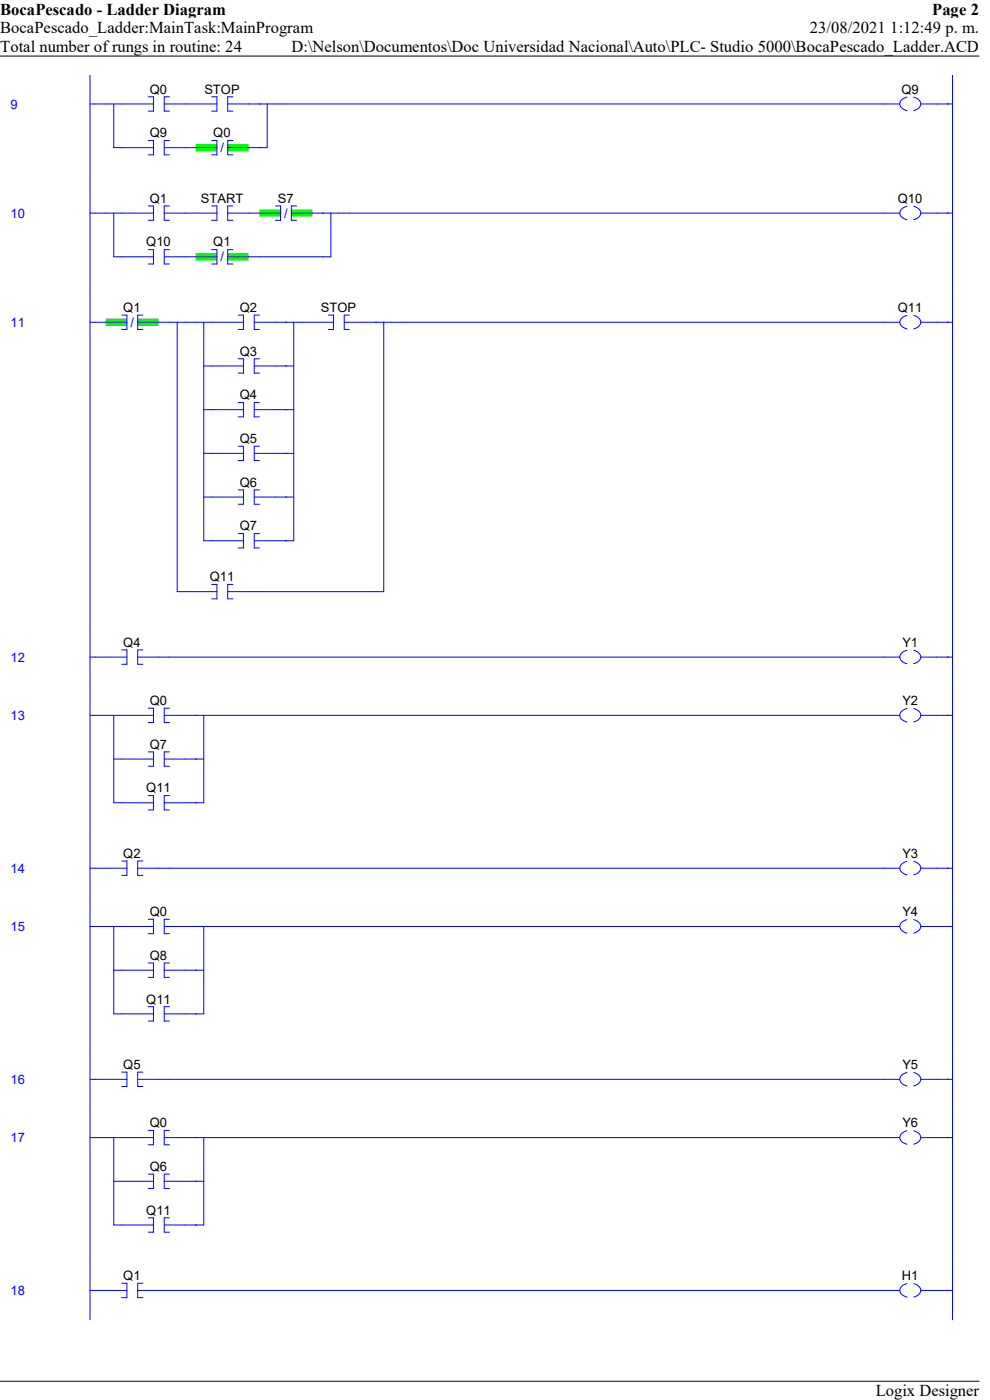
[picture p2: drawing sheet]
<svg xmlns="http://www.w3.org/2000/svg" width="210mm" height="297mm" viewBox="0 0 210 297" stroke-linecap="round" stroke-linejoin="round" font-family="sans-serif">
<path d="M0 11.9h207.7" fill="none" stroke="#000" stroke-width=".21"/>
<path d="M185.8 293h21.9v4h-21.9z" fill="#fff"/>
<path d="M0 293h207.7" fill="none" stroke="#000" stroke-width=".21"/>
<path d="M18.5 15.9h1.1v23.2h-1.1zM201.5 15.9h1.1v23.2h-1.1z" fill-rule="evenodd" fill="#fff"/>
<path d="M19.1 15.9v23.2M202.1 15.9v23.2M19.1 22.1h9M24.1 22.1v9.2h1.7M55 22.1h3.4M56.7 22.1v9.2h-1.7M201 22.1h1.1" fill="none" stroke="#00f" stroke-width=".21"/>
<path d="M28.1 21.3h4.5v1.5h-4.5zM34.8 21.3h4.5v1.5h-4.5z" fill-rule="evenodd" fill="#fff"/>
<path d="M28.1 22.1h4.5M31.5 20.5h1.1v3.1h-1.1M34.8 22.1h6.7M35.9 20.5h-1.1v3.1h1.1" fill="none" stroke="#00f" stroke-width=".21"/>
<path d="M41.5 21.3h4.5v1.5h-4.5zM48.3 21.3h4.4v1.5h-4.4z" fill-rule="evenodd" fill="#fff"/>
<path d="M25.8 31.3h2.3M41.5 22.1h4.5M44.9 20.5h1.1v3.1h-1.1M48.3 22.1h6.7M49.4 20.5h-1.1v3.1h1.1M55 22.1h.1" fill="none" stroke="#00f" stroke-width=".21"/>
<path d="M28.1 30.6h4.5v1.5h-4.5zM34.8 30.6h4.5v1.5h-4.5z" fill-rule="evenodd" fill="#fff"/>
<path d="M28.1 31.3h4.5M31.5 29.8h1.1v3.1h-1.1M34.8 31.3h6.7M35.9 29.8h-1.1v3.1h1.1" fill="none" stroke="#00f" stroke-width=".21"/>
<path d="M41.5 30.6h4.5v1.5h-4.5zM48.3 30.6h4.4v1.5h-4.4z" fill-rule="evenodd" fill="#0f0"/>
<path d="M41.5 31.3h4.5M44.9 29.8h1.1v3.1h-1.1M48.3 31.3h6.7M49.4 29.8h-1.1v3.1h1.1M55 31.3h.1M58.4 22.1h2.2" fill="none" stroke="#00f" stroke-width=".21"/>
<path d="M187.5 21.3h3.4v1.5h-3.4zM195.4 21.3h3.3v1.5h-3.3z" fill-rule="evenodd" fill="#fff"/>
<path d="M60.6 22.1h130.3M192.4 20.6a1.42 1.42 0 0 0-1.2 2.2l.7 .5 .5 .2M193.8 20.6a1.42 1.42 0 0 1 1.3 2.2l-1.3 .7M195.4 22.1h5.6M201 22.1h.1" fill="none" stroke="#00f" stroke-width=".21"/>
<path d="M18.5 39.1h1.1v23.1h-1.1zM201.5 39.1h1.1v23.1h-1.1z" fill-rule="evenodd" fill="#fff"/>
<path d="M19.1 39.1v23.1M202.1 39.1v23.1M19.1 45.2h9M24.1 45.2v9.3h1.7M68.5 45.2h3.4M70.2 45.2v9.3h-1.7M201 45.2h1.1" fill="none" stroke="#00f" stroke-width=".21"/>
<path d="M28.1 44.4h4.5v1.6h-4.5zM34.8 44.4h4.5v1.6h-4.5z" fill-rule="evenodd" fill="#fff"/>
<path d="M28.1 45.2h4.5M31.5 43.7h1.1v3h-1.1M34.8 45.2h6.7M35.9 43.7h-1.1v3h1.1" fill="none" stroke="#00f" stroke-width=".21"/>
<path d="M41.5 44.4h4.5v1.6h-4.5zM48.3 44.4h4.5v1.6h-4.5z" fill-rule="evenodd" fill="#fff"/>
<path d="M41.5 45.2h4.5M44.9 43.7h1.1v3h-1.1M48.3 45.2h6.7M49.4 43.7h-1.1v3h1.1" fill="none" stroke="#00f" stroke-width=".21"/>
<path d="M55 44.4h4.5v1.6h-4.5zM61.8 44.4h4.5v1.6h-4.5z" fill-rule="evenodd" fill="#0f0"/>
<path d="M25.8 54.5h2.3M55 45.2h4.5M58.4 43.7h1.1v3h-1.1M61.8 45.2h6.7M62.9 43.7h-1.1v3h1.1M68.5 45.2h.1" fill="none" stroke="#00f" stroke-width=".21"/>
<path d="M28.1 53.7h4.5v1.5h-4.5zM34.8 53.7h4.5v1.5h-4.5z" fill-rule="evenodd" fill="#fff"/>
<path d="M28.1 54.5h4.5M31.5 53h1.1v3h-1.1M34.8 54.5h6.7M35.9 53h-1.1v3h1.1" fill="none" stroke="#00f" stroke-width=".21"/>
<path d="M41.5 53.7h4.5v1.5h-4.5zM48.3 53.7h4.4v1.5h-4.4z" fill-rule="evenodd" fill="#0f0"/>
<path d="M41.5 54.5h4.5M44.9 53h1.1v3h-1.1M48.3 54.5h20.2M49.4 53h-1.1v3h1.1M71.9 45.2h2.2" fill="none" stroke="#00f" stroke-width=".21"/>
<path d="M187.5 44.4h3.4v1.6h-3.4zM195.4 44.4h3.3v1.6h-3.3z" fill-rule="evenodd" fill="#fff"/>
<path d="M74.1 45.2h116.8M192.4 43.8a1.42 1.42 0 0 0-1.2 2.1l.7 .6 .5 .1M193.8 43.8a1.42 1.42 0 0 1 1.3 2.1l-1.3 .7M195.4 45.2h5.6M201 45.2h.1" fill="none" stroke="#00f" stroke-width=".21"/>
<path d="M18.5 62.2h1.1v71.1h-1.1zM201.5 62.2h1.1v71.1h-1.1z" fill-rule="evenodd" fill="#fff"/>
<path d="M19.1 62.2v71.1M19.1 68.4h3.3M201 68.4h1.1M202.1 62.2v71.1" fill="none" stroke="#00f" stroke-width=".21"/>
<path d="M22.4 67.6h4.5v1.5h-4.5zM29.2 67.6h4.5v1.5h-4.5z" fill-rule="evenodd" fill="#0f0"/>
<g fill="none" stroke="#00f" stroke-width=".21">
<path d="M22.4 68.4h4.5M25.8 66.8h1.1v3.1h-1.1M29.2 68.4h18M30.3 66.8h-1.1v3.1h1.1M37.6 68.4v57.1h1.7M43.2 77.6h1.7M43.2 68.4v46.3h1.7M60.6 68.4h3.4M60.6 77.6h1.7M62.3 68.4v46.3h-1.7M79.7 68.4h3.4M81.4 68.4v57.1h-1.7"/>
<path d="M43.2 86.9h1.7M43.2 96.2h1.7M60.6 86.9h1.7M60.6 96.2h1.7M43.2 105.5h1.7M60.6 105.5h1.7"/>
</g>
<path d="M47.2 67.6h4.4v1.5h-4.4zM53.9 67.6h4.5v1.5h-4.5z" fill-rule="evenodd" fill="#fff"/>
<path d="M44.9 77.6h2.3M47.2 68.4h4.4M50.5 66.8h1.1v3.1h-1.1M53.9 68.4h6.7M55 66.8h-1.1v3.1h1.1M60.6 68.4h.1" fill="none" stroke="#00f" stroke-width=".21"/>
<path d="M47.2 76.9h4.4v1.5h-4.4zM53.9 76.9h4.5v1.5h-4.5z" fill-rule="evenodd" fill="#fff"/>
<path d="M47.2 77.6h4.4M50.5 76.1h1.1v3.1h-1.1M53.9 77.6h6.7M55 76.1h-1.1v3.1h1.1M60.6 77.6h.1M44.9 86.9h2.3" fill="none" stroke="#00f" stroke-width=".21"/>
<path d="M47.2 86.1h4.4v1.6h-4.4zM53.9 86.1h4.5v1.6h-4.5z" fill-rule="evenodd" fill="#fff"/>
<path d="M44.9 96.2h2.3M47.2 86.9h4.4M50.5 85.4h1.1v3h-1.1M53.9 86.9h6.7M55 85.4h-1.1v3h1.1M60.6 86.9h.1" fill="none" stroke="#00f" stroke-width=".21"/>
<path d="M47.2 95.4h4.4v1.5h-4.4zM53.9 95.4h4.5v1.5h-4.5z" fill-rule="evenodd" fill="#fff"/>
<path d="M47.2 96.2h4.4M50.5 94.7h1.1v3h-1.1M53.9 96.2h6.7M55 94.7h-1.1v3h1.1M60.6 96.2h.1M44.9 105.5h2.3" fill="none" stroke="#00f" stroke-width=".21"/>
<path d="M47.2 104.7h4.4v1.5h-4.4zM53.9 104.7h4.5v1.5h-4.5z" fill-rule="evenodd" fill="#fff"/>
<path d="M44.9 114.7h2.3M47.2 105.5h4.4M50.5 103.9h1.1v3.1h-1.1M53.9 105.5h6.7M55 103.9h-1.1v3.1h1.1M60.6 105.5h.1" fill="none" stroke="#00f" stroke-width=".21"/>
<path d="M47.2 114h4.4v1.5h-4.4zM53.9 114h4.5v1.5h-4.5z" fill-rule="evenodd" fill="#fff"/>
<path d="M64 68.4h2.3M47.2 114.7h4.4M50.5 113.2h1.1v3h-1.1M53.9 114.7h6.7M55 113.2h-1.1v3h1.1M60.6 114.7h.1" fill="none" stroke="#00f" stroke-width=".21"/>
<path d="M66.3 67.6h4.4v1.5h-4.4zM73 67.6h4.5v1.5h-4.5z" fill-rule="evenodd" fill="#fff"/>
<path d="M66.3 68.4h4.4M69.6 66.8h1.1v3.1h-1.1M73 68.4h6.7M74.1 66.8h-1.1v3.1h1.1M79.7 68.4h.1M39.3 125.5h2.2" fill="none" stroke="#00f" stroke-width=".21"/>
<path d="M41.5 124.8h4.5v1.5h-4.5zM48.3 124.8h4.4v1.5h-4.4z" fill-rule="evenodd" fill="#fff"/>
<path d="M83.1 68.4h2.2M41.5 125.5h4.5M44.9 124h1.1v3h-1.1M48.3 125.5h31.4M49.4 124h-1.1v3h1.1" fill="none" stroke="#00f" stroke-width=".21"/>
<path d="M187.5 67.6h3.4v1.5h-3.4zM195.4 67.6h3.3v1.5h-3.3z" fill-rule="evenodd" fill="#fff"/>
<path d="M85.3 68.4h105.6M192.4 66.9a1.42 1.42 0 0 0-1.2 2.2l.7 .5 .5 .2M193.8 66.9a1.42 1.42 0 0 1 1.3 2.2l-1.3 .7M195.4 68.4h5.6M201 68.4h.1" fill="none" stroke="#00f" stroke-width=".21"/>
<path d="M18.5 133.3h1.1v12.3h-1.1zM201.5 133.3h1.1v12.3h-1.1z" fill-rule="evenodd" fill="#fff"/>
<path d="M19.1 133.3v12.3M19.1 139.4h3.3M201 139.4h1.1M202.1 133.3v12.3" fill="none" stroke="#00f" stroke-width=".21"/>
<path d="M22.4 138.6h4.5v1.6h-4.5zM29.2 138.6h4.5v1.6h-4.5z" fill-rule="evenodd" fill="#fff"/>
<path d="M22.4 139.4h4.5M25.8 137.9h1.1v3h-1.1M29.2 139.4h6.7M30.3 137.9h-1.1v3h1.1" fill="none" stroke="#00f" stroke-width=".21"/>
<path d="M187.5 138.6h3.4v1.6h-3.4zM195.4 138.6h3.3v1.6h-3.3z" fill-rule="evenodd" fill="#fff"/>
<path d="M35.9 139.4h155M192.4 138a1.42 1.42 0 0 0-1.2 2.1l.7 .5 .5 .2M193.8 138a1.42 1.42 0 0 1 1.3 2.1l-1.3 .7M195.4 139.4h5.6M201 139.4h.1" fill="none" stroke="#00f" stroke-width=".21"/>
<path d="M18.5 145.6h1.1v32.5h-1.1zM201.5 145.6h1.1v32.5h-1.1z" fill-rule="evenodd" fill="#fff"/>
<path d="M19.1 145.6v32.5M19.1 151.8h9M24.1 151.8v18.5h1.7M41.5 151.8h3.4M43.2 151.8v18.5h-1.7M201 151.8h1.1M202.1 145.6v32.5M24.1 161h1.7M41.5 161h1.7" fill="none" stroke="#00f" stroke-width=".21"/>
<path d="M28.1 151h4.5v1.5h-4.5zM34.8 151h4.5v1.5h-4.5z" fill-rule="evenodd" fill="#fff"/>
<path d="M28.1 151.8h4.5M31.5 150.2h1.1v3.1h-1.1M34.8 151.8h6.7M35.9 150.2h-1.1v3.1h1.1M41.5 151.8h.1M25.8 161h2.3" fill="none" stroke="#00f" stroke-width=".21"/>
<path d="M28.1 160.3h4.5v1.5h-4.5zM34.8 160.3h4.5v1.5h-4.5z" fill-rule="evenodd" fill="#fff"/>
<path d="M31.5 159.5h1.1v3.1h-1.1M35.9 159.5h-1.1v3.1h1.1M25.8 170.3h2.3M28.1 161h4.5M34.8 161h6.7M41.5 161h.1" fill="none" stroke="#00f" stroke-width=".21"/>
<path d="M28.1 169.5h4.5v1.6h-4.5zM34.8 169.5h4.5v1.6h-4.5z" fill-rule="evenodd" fill="#fff"/>
<path d="M44.9 151.8h2.3M28.1 170.3h4.5M31.5 168.8h1.1v3h-1.1M34.8 170.3h6.7M35.9 168.8h-1.1v3h1.1M41.5 170.3h.1" fill="none" stroke="#00f" stroke-width=".21"/>
<path d="M187.5 151h3.4v1.5h-3.4zM195.4 151h3.3v1.5h-3.3z" fill-rule="evenodd" fill="#fff"/>
<path d="M47.2 151.8h143.7M192.4 150.3a1.42 1.42 0 0 0-1.2 2.2l.7 .5 .5 .2M193.8 150.3a1.42 1.42 0 0 1 1.3 2.2l-1.3 .7M195.4 151.8h5.6M201 151.8h.1" fill="none" stroke="#00f" stroke-width=".21"/>
<path d="M18.5 178.1h1.1v12.3h-1.1zM201.5 178.1h1.1v12.3h-1.1z" fill-rule="evenodd" fill="#fff"/>
<path d="M19.1 178.1v12.3M202.1 178.1v12.3M19.1 184.2h3.3M201 184.2h1.1" fill="none" stroke="#00f" stroke-width=".21"/>
<path d="M22.4 183.4h4.5v1.6h-4.5zM29.2 183.4h4.5v1.6h-4.5z" fill-rule="evenodd" fill="#fff"/>
<path d="M22.4 184.2h4.5M25.8 182.7h1.1v3h-1.1M29.2 184.2h6.7M30.3 182.7h-1.1v3h1.1" fill="none" stroke="#00f" stroke-width=".21"/>
<path d="M187.5 183.4h3.4v1.6h-3.4zM195.4 183.4h3.3v1.6h-3.3z" fill-rule="evenodd" fill="#fff"/>
<path d="M35.9 184.2h155M192.4 182.7a1.42 1.42 0 0 0-1.2 2.2l.7 .5 .5 .2M193.8 182.8a1.42 1.42 0 0 1 1.3 2.1l-1.3 .7M195.4 184.2h5.6M201 184.2h.1" fill="none" stroke="#00f" stroke-width=".21"/>
<path d="M18.5 190.4h1.1v32.4h-1.1zM201.5 190.4h1.1v32.4h-1.1z" fill-rule="evenodd" fill="#fff"/>
<path d="M19.1 190.4v32.4M19.1 196.6h9M24.1 196.6v18.5h1.7M41.5 196.6h3.4M43.2 196.6v18.5h-1.7M201 196.6h1.1M202.1 190.4v32.4M24.1 205.8h1.7M41.5 205.8h1.7" fill="none" stroke="#00f" stroke-width=".21"/>
<path d="M28.1 195.8h4.5v1.5h-4.5zM34.8 195.8h4.5v1.5h-4.5z" fill-rule="evenodd" fill="#fff"/>
<path d="M28.1 196.6h4.5M31.5 195h1.1v3.1h-1.1M34.8 196.6h6.7M35.9 195h-1.1v3.1h1.1M41.5 196.6h.1M25.8 205.8h2.3" fill="none" stroke="#00f" stroke-width=".21"/>
<path d="M28.1 205.1h4.5v1.5h-4.5zM34.8 205.1h4.5v1.5h-4.5z" fill-rule="evenodd" fill="#fff"/>
<path d="M25.8 215.1h2.3M28.1 205.8h4.5M31.5 204.3h1.1v3h-1.1M34.8 205.8h6.7M35.9 204.3h-1.1v3h1.1M41.5 205.8h.1" fill="none" stroke="#00f" stroke-width=".21"/>
<path d="M28.1 214.3h4.5v1.6h-4.5zM34.8 214.3h4.5v1.6h-4.5z" fill-rule="evenodd" fill="#fff"/>
<path d="M44.9 196.6h2.3M28.1 215.1h4.5M31.5 213.6h1.1v3h-1.1M34.8 215.1h6.7M35.9 213.6h-1.1v3h1.1M41.5 215.1h.1" fill="none" stroke="#00f" stroke-width=".21"/>
<path d="M187.5 195.8h3.4v1.5h-3.4zM195.4 195.8h3.3v1.5h-3.3z" fill-rule="evenodd" fill="#fff"/>
<path d="M47.2 196.6h143.7M192.4 195.1a1.42 1.42 0 0 0-1.2 2.2l.7 .5 .5 .2M193.8 195.1a1.42 1.42 0 0 1 1.3 2.2l-1.3 .7M195.4 196.6h5.6M201 196.6h.1" fill="none" stroke="#00f" stroke-width=".21"/>
<path d="M18.5 222.8h1.1v12.4h-1.1zM201.5 222.8h1.1v12.4h-1.1z" fill-rule="evenodd" fill="#fff"/>
<path d="M19.1 222.8v12.4M19.1 229h3.3M201 229h1.1M202.1 222.8v12.4" fill="none" stroke="#00f" stroke-width=".21"/>
<path d="M22.4 228.2h4.5v1.5h-4.5zM29.2 228.2h4.5v1.5h-4.5z" fill-rule="evenodd" fill="#fff"/>
<path d="M22.4 229h4.5M25.8 227.5h1.1v3h-1.1M29.2 229h6.7M30.3 227.5h-1.1v3h1.1" fill="none" stroke="#00f" stroke-width=".21"/>
<path d="M187.5 228.2h3.4v1.5h-3.4zM195.4 228.2h3.3v1.5h-3.3z" fill-rule="evenodd" fill="#fff"/>
<path d="M35.9 229h155M192.4 227.5a1.42 1.42 0 0 0-1.2 2.2l.7 .5 .5 .2M193.8 227.5a1.42 1.42 0 0 1 1.3 2.2l-1.3 .7M195.4 229h5.6M201 229h.1" fill="none" stroke="#00f" stroke-width=".21"/>
<path d="M18.5 235.2h1.1v32.4h-1.1zM201.5 235.2h1.1v32.4h-1.1z" fill-rule="evenodd" fill="#fff"/>
<path d="M19.1 235.2v32.4M202.1 235.2v32.4M19.1 241.3h9M24.1 250.6h1.7M24.1 241.3v18.6h1.7M41.5 241.3h3.4M41.5 250.6h1.7M43.2 241.3v18.6h-1.7M201 241.3h1.1" fill="none" stroke="#00f" stroke-width=".21"/>
<path d="M28.1 240.6h4.5v1.5h-4.5zM34.8 240.6h4.5v1.5h-4.5z" fill-rule="evenodd" fill="#fff"/>
<path d="M31.5 239.8h1.1v3.1h-1.1M35.9 239.8h-1.1v3.1h1.1M25.8 250.6h2.3M28.1 241.3h4.5M34.8 241.3h6.7M41.5 241.3h.1" fill="none" stroke="#00f" stroke-width=".21"/>
<path d="M28.1 249.9h4.5v1.5h-4.5zM34.8 249.9h4.5v1.5h-4.5z" fill-rule="evenodd" fill="#fff"/>
<path d="M25.8 259.9h2.3M28.1 250.6h4.5M31.5 249.1h1.1v3h-1.1M34.8 250.6h6.7M35.9 249.1h-1.1v3h1.1M41.5 250.6h.1" fill="none" stroke="#00f" stroke-width=".21"/>
<path d="M28.1 259.1h4.5v1.5h-4.5zM34.8 259.1h4.5v1.5h-4.5z" fill-rule="evenodd" fill="#fff"/>
<path d="M28.1 259.9h4.5M31.5 258.4h1.1v3h-1.1M34.8 259.9h6.7M35.9 258.4h-1.1v3h1.1M41.5 259.9h.1M44.9 241.3h2.3" fill="none" stroke="#00f" stroke-width=".21"/>
<path d="M187.5 240.6h3.4v1.5h-3.4zM195.4 240.6h3.3v1.5h-3.3z" fill-rule="evenodd" fill="#fff"/>
<path d="M192.4 239.9a1.42 1.42 0 0 0-1.2 2.1l.7 .6 .5 .1M193.8 239.9a1.42 1.42 0 0 1 1.3 2.1l-1.3 .7M47.2 241.3h143.7M195.4 241.3h5.6M201 241.3h.1" fill="none" stroke="#00f" stroke-width=".21"/>
<path d="M18.5 267.6h1.1v12.4h-1.1zM201.5 267.6h1.1v12.4h-1.1z" fill-rule="evenodd" fill="#fff"/>
<path d="M19.1 267.6v12.4M19.1 273.8h3.3M201 273.8h1.1M202.1 267.6v12.4" fill="none" stroke="#00f" stroke-width=".21"/>
<path d="M22.4 273h4.5v1.5h-4.5zM29.2 273h4.5v1.5h-4.5z" fill-rule="evenodd" fill="#fff"/>
<path d="M22.4 273.8h4.5M25.8 272.2h1.1v3.1h-1.1M29.2 273.8h6.7M30.3 272.2h-1.1v3.1h1.1" fill="none" stroke="#00f" stroke-width=".21"/>
<path d="M187.5 273h3.4v1.5h-3.4zM195.4 273h3.3v1.5h-3.3z" fill-rule="evenodd" fill="#fff"/>
<path d="M35.9 273.8h155M192.4 272.3a1.42 1.42 0 0 0-1.2 2.2l.7 .5 .5 .2M193.8 272.3a1.42 1.42 0 0 1 1.3 2.2l-1.3 .7M195.4 273.8h5.6M201 273.8h.1" fill="none" stroke="#00f" stroke-width=".21"/>
<g font-size="3.5">
<text x="0" y="3.2">BocaPescado - Ladder Diagram</text>
<text x="197.7" y="3.2">Page 2</text>
<text x="0" y="7.1">BocaPescado_Ladder:MainTask:MainProgram</text>
<text x="0" y="11">Total number of rungs in routine: 24</text>
<text x="61.8" y="11">D:\Nelson\Documentos\Doc Universidad Nacional\Auto\PLC- Studio 5000\BocaPescado_Ladder.ACD</text>
<text x="171.8" y="7.1">23/08/2021 1:12:49 p. m.</text>
<text x="185.8" y="296.2">Logix Designer</text>
</g>
<g font-size="2.8" fill="#00f">
<text x="2.2" y="23">9</text>
<text x="46.8" y="32.3">/</text>
<text x="2.2" y="46.2">10</text>
<text x="60.3" y="46.1">/</text>
<text x="46.8" y="55.4">/</text>
<text x="2.2" y="69.3">11</text>
<text x="27.7" y="69.3">/</text>
<text x="2.2" y="140.4">12</text>
<text x="2.2" y="152.7">13</text>
<text x="2.2" y="185.2">14</text>
<text x="2.2" y="197.5">15</text>
<text x="2.2" y="230">16</text>
<text x="2.2" y="242.3">17</text>
<text x="2.2" y="274.7">18</text>
</g>
<g font-size="2.8">
<text x="31.8" y="19.9">Q0</text>
<text x="43.3" y="19.9">STOP</text>
<text x="191.2" y="19.9">Q9</text>
<text x="31.8" y="29.1">Q9</text>
<text x="45.3" y="29.1">Q0</text>
<text x="31.8" y="43">Q1</text>
<text x="42.6" y="43">START</text>
<text x="58.9" y="43">S7</text>
<text x="190.5" y="43">Q10</text>
<text x="31" y="52.3">Q10</text>
<text x="45.3" y="52.3">Q1</text>
<text x="26.2" y="66.2">Q1</text>
<text x="50.9" y="66.2">Q2</text>
<text x="68.1" y="66.2">STOP</text>
<text x="190.5" y="66.2">Q11</text>
<text x="50.9" y="75.4">Q3</text>
<text x="50.9" y="84.7">Q4</text>
<text x="50.9" y="94">Q5</text>
<text x="50.9" y="103.3">Q6</text>
<text x="50.9" y="112.5">Q7</text>
<text x="44.5" y="123.3">Q11</text>
<text x="26.2" y="137.2">Q4</text>
<text x="191.4" y="137.2">Y1</text>
<text x="31.8" y="149.6">Q0</text>
<text x="191.4" y="149.6">Y2</text>
<text x="31.8" y="158.8">Q7</text>
<text x="31" y="168.1">Q11</text>
<text x="26.2" y="182">Q2</text>
<text x="191.4" y="182">Y3</text>
<text x="31.8" y="194.4">Q0</text>
<text x="191.4" y="194.4">Y4</text>
<text x="31.8" y="203.6">Q8</text>
<text x="31" y="212.9">Q11</text>
<text x="26.2" y="226.8">Q5</text>
<text x="191.4" y="226.8">Y5</text>
<text x="31.8" y="239.1">Q0</text>
<text x="191.4" y="239.1">Y6</text>
<text x="31.8" y="248.4">Q6</text>
<text x="31" y="257.7">Q11</text>
<text x="26.2" y="271.6">Q1</text>
<text x="191.3" y="271.6">H1</text>
</g>
</svg>
